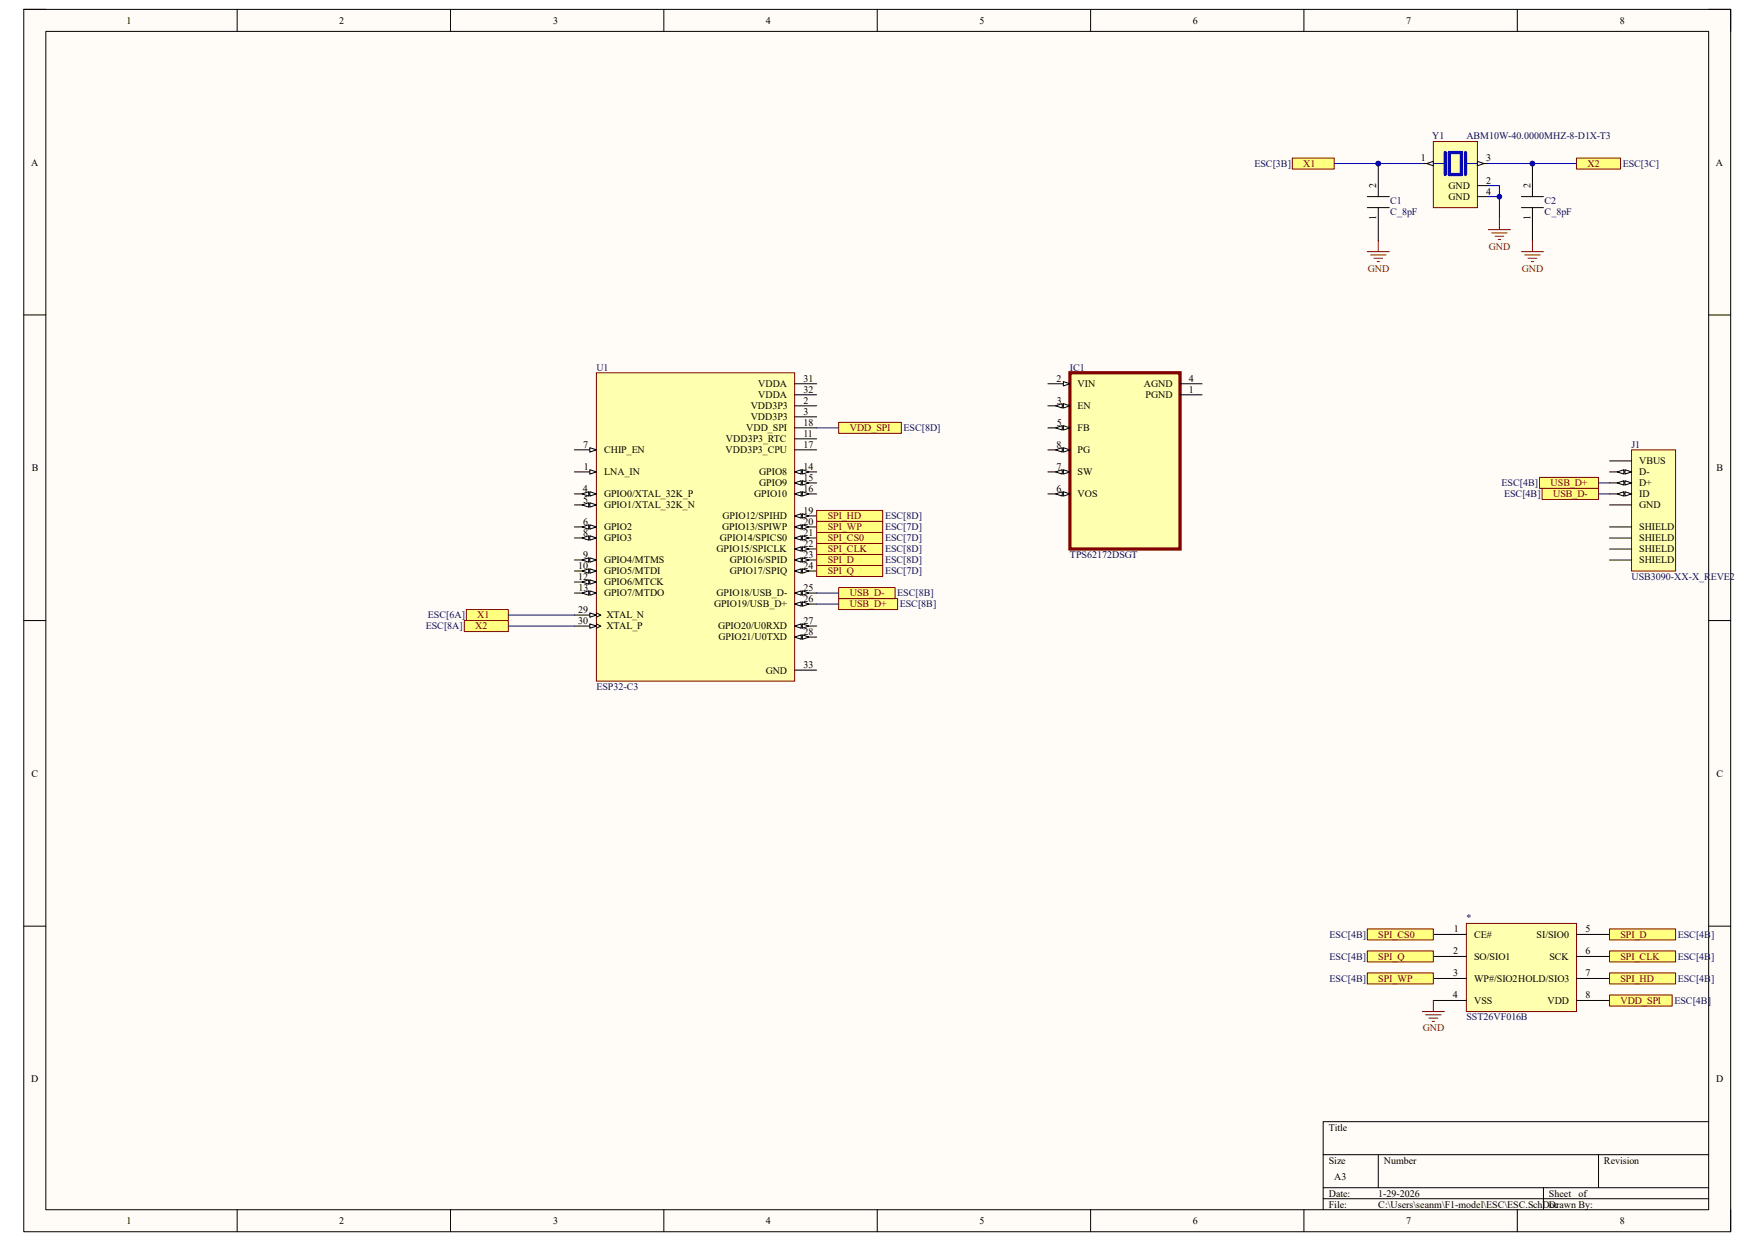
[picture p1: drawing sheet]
<svg xmlns="http://www.w3.org/2000/svg" width="297mm" height="210mm" viewBox="0 0 297 210" stroke-linecap="round" stroke-linejoin="round" font-family="sans-serif">
<path d="M4 1.6h288.9v206.8h-288.9z" fill-rule="evenodd" fill="#fffcf8"/>
<path d="M4 1.6h288.9v206.8h-288.9z" fill="none" stroke="#000" stroke-width=".17"/>
<path d="M7.8 5.3h281.4v199.4h-281.4z" fill-rule="evenodd" fill="#fffcf8"/>
<g fill="none" stroke="#000" stroke-width=".17">
<path d="M4 1.6h3.7M7.8 5.3h281.4v199.4h-281.4zM40.1 1.6v3.7M76.2 1.6v3.7M112.3 1.6v3.7M148.5 1.6v3.7M184.6 1.6v3.7M220.7 1.6v3.7M256.8 1.6v3.7M289.2 1.6h3.7v3.7M4 53.3h3.7M289.2 53.3h3.7"/>
<path d="M4 105h3.8M289.2 105h3.7M4 156.7h3.8M289.2 156.7h3.7M223.9 195.4h65.3M233.3 195.4v5.6M270.5 195.4v5.6M289.2 189.8h-65.3v14.9M40.1 204.7v3.7M76.2 204.7v3.7M112.4 204.7v3.7M148.5 204.7v3.7"/>
<path d="M184.6 204.7v3.7M220.7 204.7v3.7M223.9 201h65.3M223.9 202.9h65.3M256.8 204.7v3.7M261.2 201v3.7M292.9 204.7v3.7"/>
</g>
<path d="M100.9 63.1h33.6v52.2h-33.6z" fill-rule="evenodd" fill="#ffffb0"/>
<path d="M100.9 63.1h33.6v52.2h-33.6z" fill="none" stroke="#800000" stroke-width=".17"/>
<path d="M97.2 76.1h3.7" fill="none" stroke="#000" stroke-width=".17"/>
<path d="M99.8 75.8l1.1 .3-1.1 .4z" fill="#f8fcff"/>
<path d="M97.2 79.9h3.7M99.8 75.8l1.1 .3-1.1 .4z" fill="none" stroke="#000" stroke-width=".17"/>
<path d="M99.8 79.5l1.1 .4-1.1 .3z" fill="#f8fcff"/>
<path d="M99.8 79.5l1.1 .4-1.1 .3zM97.2 83.6h3.7" fill="none" stroke="#000" stroke-width=".17"/>
<path d="M99.8 83.2l1.1 .4-1.1 .4z" fill="#f8fcff"/>
<path d="M99.8 83.2l1.1 .4-1.1 .4z" fill="none" stroke="#000" stroke-width=".17"/>
<path d="M98.5 83.6l1.1-.4v.8z" fill="#f8fcff"/>
<path d="M97.2 85.4h3.7M98.5 83.6l1.1-.4v.8z" fill="none" stroke="#000" stroke-width=".17"/>
<path d="M99.8 85.1l1.1 .3-1.1 .4z" fill="#f8fcff"/>
<path d="M99.8 85.1l1.1 .3-1.1 .4z" fill="none" stroke="#000" stroke-width=".17"/>
<path d="M98.5 85.4l1.1-.3v.7z" fill="#f8fcff"/>
<path d="M97.2 89.2h3.7M98.5 85.4l1.1-.3v.7z" fill="none" stroke="#000" stroke-width=".17"/>
<path d="M99.8 88.8l1.1 .4-1.1 .4z" fill="#f8fcff"/>
<path d="M99.8 88.8l1.1 .4-1.1 .4z" fill="none" stroke="#000" stroke-width=".17"/>
<path d="M98.5 89.2l1.1-.4v.8z" fill="#f8fcff"/>
<path d="M97.2 91h3.7M98.5 89.2l1.1-.4v.8z" fill="none" stroke="#000" stroke-width=".17"/>
<path d="M99.8 90.7l1.1 .3-1.1 .4z" fill="#f8fcff"/>
<path d="M99.8 90.7l1.1 .3-1.1 .4z" fill="none" stroke="#000" stroke-width=".17"/>
<path d="M98.5 91l1.1-.3v.7z" fill="#f8fcff"/>
<path d="M97.2 94.8h3.7M98.5 91l1.1-.3v.7z" fill="none" stroke="#000" stroke-width=".17"/>
<path d="M99.8 94.4l1.1 .4-1.1 .3z" fill="#f8fcff"/>
<path d="M99.8 94.4l1.1 .4-1.1 .3z" fill="none" stroke="#000" stroke-width=".17"/>
<path d="M98.5 94.8l1.1-.4v.7z" fill="#f8fcff"/>
<path d="M97.2 96.6h3.7M98.5 94.8l1.1-.4v.7z" fill="none" stroke="#000" stroke-width=".17"/>
<path d="M99.8 96.3l1.1 .3-1.1 .4z" fill="#f8fcff"/>
<path d="M99.8 96.3l1.1 .3-1.1 .4z" fill="none" stroke="#000" stroke-width=".17"/>
<path d="M98.5 96.6l1.1-.3v.7z" fill="#f8fcff"/>
<path d="M97.2 98.5h3.7M98.5 96.6l1.1-.3v.7z" fill="none" stroke="#000" stroke-width=".17"/>
<path d="M99.8 98.1l1.1 .4-1.1 .4z" fill="#f8fcff"/>
<path d="M99.8 98.1l1.1 .4-1.1 .4z" fill="none" stroke="#000" stroke-width=".17"/>
<path d="M98.5 98.5l1.1-.4v.8z" fill="#f8fcff"/>
<path d="M98.5 98.5l1.1-.4v.8zM97.2 100.4h3.7" fill="none" stroke="#000" stroke-width=".17"/>
<path d="M99.8 100l1.1 .4-1.1 .3z" fill="#f8fcff"/>
<path d="M99.8 100l1.1 .4-1.1 .3z" fill="none" stroke="#000" stroke-width=".17"/>
<path d="M98.5 100.4l1.1-.4v.7z" fill="#f8fcff"/>
<path d="M97.2 104.1h3.7M98.5 100.4l1.1-.4v.7z" fill="none" stroke="#000" stroke-width=".17"/>
<path d="M99.8 103.7l1.1 .4-1.1 .4z" fill="#f8fcff"/>
<path d="M97.2 105.9h3.7M99.8 103.7l1.1 .4-1.1 .4zM100.9 103.7l.8 .4-.8 .4" fill="none" stroke="#000" stroke-width=".17"/>
<path d="M99.8 105.6l1.1 .3-1.1 .4z" fill="#f8fcff"/>
<path d="M134.5 64.9h3.7M134.5 66.8h3.7M134.5 68.7h3.7M134.5 70.5h3.7M134.5 72.4h3.7M134.5 74.3h3.7M134.5 76.1h3.7M134.5 79.9h3.7M99.8 105.6l1.1 .3-1.1 .4zM100.9 105.6l.8 .3-.8 .4" fill="none" stroke="#000" stroke-width=".17"/>
<path d="M134.5 79.9l1.1-.4v.7z" fill="#f8fcff"/>
<path d="M134.5 79.9l1.1-.4v.7z" fill="none" stroke="#000" stroke-width=".17"/>
<path d="M135.8 79.5l1.1 .4-1.1 .3z" fill="#f8fcff"/>
<path d="M135.8 79.5l1.1 .4-1.1 .3zM134.5 81.7h3.7" fill="none" stroke="#000" stroke-width=".17"/>
<path d="M134.5 81.7l1.1-.4v.8z" fill="#f8fcff"/>
<path d="M134.5 81.7l1.1-.4v.8z" fill="none" stroke="#000" stroke-width=".17"/>
<path d="M135.8 81.3l1.1 .4-1.1 .4z" fill="#f8fcff"/>
<path d="M134.5 83.6h3.7M135.8 81.3l1.1 .4-1.1 .4z" fill="none" stroke="#000" stroke-width=".17"/>
<path d="M134.5 83.6l1.1-.4v.8z" fill="#f8fcff"/>
<path d="M134.5 83.6l1.1-.4v.8z" fill="none" stroke="#000" stroke-width=".17"/>
<path d="M135.8 83.2l1.1 .4-1.1 .4z" fill="#f8fcff"/>
<path d="M134.5 87.3h3.7M135.8 83.2l1.1 .4-1.1 .4z" fill="none" stroke="#000" stroke-width=".17"/>
<path d="M134.5 87.3l1.1-.4v.8z" fill="#f8fcff"/>
<path d="M134.5 87.3l1.1-.4v.8z" fill="none" stroke="#000" stroke-width=".17"/>
<path d="M135.8 86.9l1.1 .4-1.1 .4z" fill="#f8fcff"/>
<path d="M134.5 89.2h3.7M135.8 86.9l1.1 .4-1.1 .4z" fill="none" stroke="#000" stroke-width=".17"/>
<path d="M134.5 89.2l1.1-.4v.8z" fill="#f8fcff"/>
<path d="M134.5 89.2l1.1-.4v.8z" fill="none" stroke="#000" stroke-width=".17"/>
<path d="M135.8 88.8l1.1 .4-1.1 .4z" fill="#f8fcff"/>
<path d="M134.5 91h3.7M135.8 88.8l1.1 .4-1.1 .4z" fill="none" stroke="#000" stroke-width=".17"/>
<path d="M134.5 91l1.1-.3v.7z" fill="#f8fcff"/>
<path d="M134.5 91l1.1-.3v.7z" fill="none" stroke="#000" stroke-width=".17"/>
<path d="M135.8 90.7l1.1 .3-1.1 .4z" fill="#f8fcff"/>
<path d="M134.5 92.9h3.7M135.8 90.7l1.1 .3-1.1 .4z" fill="none" stroke="#000" stroke-width=".17"/>
<path d="M134.5 92.9l1.1-.4v.8z" fill="#f8fcff"/>
<path d="M134.5 92.9l1.1-.4v.8z" fill="none" stroke="#000" stroke-width=".17"/>
<path d="M135.8 92.5l1.1 .4-1.1 .4z" fill="#f8fcff"/>
<path d="M134.5 94.8h3.7M135.8 92.5l1.1 .4-1.1 .4z" fill="none" stroke="#000" stroke-width=".17"/>
<path d="M134.5 94.8l1.1-.4v.7z" fill="#f8fcff"/>
<path d="M134.5 94.8l1.1-.4v.7z" fill="none" stroke="#000" stroke-width=".17"/>
<path d="M135.8 94.4l1.1 .4-1.1 .3z" fill="#f8fcff"/>
<path d="M134.5 96.6h3.7M135.8 94.4l1.1 .4-1.1 .3z" fill="none" stroke="#000" stroke-width=".17"/>
<path d="M134.5 96.6l1.1-.3v.7z" fill="#f8fcff"/>
<path d="M134.5 96.6l1.1-.3v.7z" fill="none" stroke="#000" stroke-width=".17"/>
<path d="M135.8 96.3l1.1 .3-1.1 .4z" fill="#f8fcff"/>
<path d="M135.8 96.3l1.1 .3-1.1 .4zM134.5 100.4h3.7" fill="none" stroke="#000" stroke-width=".17"/>
<path d="M134.5 100.4l1.1-.4v.7z" fill="#f8fcff"/>
<path d="M134.5 100.4l1.1-.4v.7z" fill="none" stroke="#000" stroke-width=".17"/>
<path d="M135.8 100l1.1 .4-1.1 .3z" fill="#f8fcff"/>
<path d="M135.8 100l1.1 .4-1.1 .3zM134.5 102.2h3.7" fill="none" stroke="#000" stroke-width=".17"/>
<path d="M134.5 102.2l1.1-.4v.8z" fill="#f8fcff"/>
<path d="M134.5 102.2l1.1-.4v.8z" fill="none" stroke="#000" stroke-width=".17"/>
<path d="M135.8 101.8l1.1 .4-1.1 .4z" fill="#f8fcff"/>
<path d="M134.5 105.9h3.7M135.8 101.8l1.1 .4-1.1 .4z" fill="none" stroke="#000" stroke-width=".17"/>
<path d="M134.5 105.9l1.1-.3v.7z" fill="#f8fcff"/>
<path d="M134.5 105.9l1.1-.3v.7z" fill="none" stroke="#000" stroke-width=".17"/>
<path d="M135.8 105.6l1.1 .3-1.1 .4z" fill="#f8fcff"/>
<path d="M134.5 107.8h3.7M135.8 105.6l1.1 .3-1.1 .4z" fill="none" stroke="#000" stroke-width=".17"/>
<path d="M134.5 107.8l1.1-.4v.8z" fill="#f8fcff"/>
<path d="M134.5 107.8l1.1-.4v.8z" fill="none" stroke="#000" stroke-width=".17"/>
<path d="M135.8 107.4l1.1 .4-1.1 .4z" fill="#f8fcff"/>
<path d="M134.5 113.4h3.7M135.8 107.4l1.1 .4-1.1 .4z" fill="none" stroke="#000" stroke-width=".17"/>
<path d="M181.1 63.1h18.6v29.8h-18.6z" fill-rule="evenodd" fill="#ffffb0"/>
<path d="M181.1 63.1h18.6v29.8h-18.6z" fill="none" stroke="#800000" stroke-width=".55"/>
<path d="M177.3 64.9h3.8" fill="none" stroke="#000" stroke-width=".17"/>
<path d="M180 64.6l1.1 .3-1.1 .4z" fill="#f8fcff"/>
<path d="M177.3 68.7h3.8M180 64.6l1.1 .3-1.1 .4z" fill="none" stroke="#000" stroke-width=".17"/>
<path d="M180 68.3l1.1 .4-1.1 .4z" fill="#f8fcff"/>
<path d="M180 68.3l1.1 .4-1.1 .4z" fill="none" stroke="#000" stroke-width=".17"/>
<path d="M178.6 68.7l1.2-.4v.8z" fill="#f8fcff"/>
<path d="M177.3 72.4h3.8M178.6 68.7l1.2-.4v.8z" fill="none" stroke="#000" stroke-width=".17"/>
<path d="M180 72l1.1 .4-1.1 .4z" fill="#f8fcff"/>
<path d="M180 72l1.1 .4-1.1 .4z" fill="none" stroke="#000" stroke-width=".17"/>
<path d="M178.6 72.4l1.2-.4v.8z" fill="#f8fcff"/>
<path d="M177.3 76.1h3.8M178.6 72.4l1.2-.4v.8z" fill="none" stroke="#000" stroke-width=".17"/>
<path d="M180 75.8l1.1 .3-1.1 .4z" fill="#f8fcff"/>
<path d="M180 75.8l1.1 .3-1.1 .4z" fill="none" stroke="#000" stroke-width=".17"/>
<path d="M178.6 76.1l1.2-.3v.7z" fill="#f8fcff"/>
<path d="M177.3 79.9h3.8M178.6 76.1l1.2-.3v.7z" fill="none" stroke="#000" stroke-width=".17"/>
<path d="M180 79.5l1.1 .4-1.1 .3z" fill="#f8fcff"/>
<path d="M180 79.5l1.1 .4-1.1 .3z" fill="none" stroke="#000" stroke-width=".17"/>
<path d="M178.6 79.9l1.2-.4v.7z" fill="#f8fcff"/>
<path d="M178.6 79.9l1.2-.4v.7zM177.3 83.6h3.8" fill="none" stroke="#000" stroke-width=".17"/>
<path d="M180 83.2l1.1 .4-1.1 .4z" fill="#f8fcff"/>
<path d="M180 83.2l1.1 .4-1.1 .4z" fill="none" stroke="#000" stroke-width=".17"/>
<path d="M178.6 83.6l1.2-.4v.8z" fill="#f8fcff"/>
<path d="M199.7 64.9h3.7M199.7 66.8h3.7M178.6 83.6l1.2-.4v.8z" fill="none" stroke="#000" stroke-width=".17"/>
<path d="M242.6 24h7.4v11.1h-7.4z" fill-rule="evenodd" fill="#ffffb0"/>
<path d="M242.6 24h7.4v11.1h-7.4z" fill="none" stroke="#800000" stroke-width=".17"/>
<path d="M244.6 25.8v3.7M245.3 25.8h2v3.7h-2zM248 25.8v3.7" fill="none" stroke="#00f" stroke-width=".55"/>
<path d="M242.6 27.7h1.8M248.2 27.7h1.8" fill="none" stroke="#00f" stroke-width=".17"/>
<path d="M240.7 27.7h1.9" fill="none" stroke="#000" stroke-width=".17"/>
<path d="M241.5 27.7l1.1-.4v.8z" fill="#f8fcff"/>
<path d="M241.5 27.7l1.1-.4v.8zM250 27.7h1.9" fill="none" stroke="#000" stroke-width=".17"/>
<path d="M250 27.3l1.1 .4-1.1 .4z" fill="#f8fcff"/>
<path d="M250 27.3l1.1 .4-1.1 .4zM250 31.4h1.9M250 33.3h1.9" fill="none" stroke="#000" stroke-width=".17"/>
<path d="M218.7 26.7h7.1v1.9h-7.1z" fill-rule="evenodd" fill="#ffff80"/>
<path d="M218.7 26.7h7.1v1.9h-7.1z" fill="none" stroke="#800000" stroke-width=".17"/>
<path d="M266.8 26.7h7.5v1.9h-7.5z" fill-rule="evenodd" fill="#ffff80"/>
<path d="M266.8 26.7h7.5v1.9h-7.5z" fill="none" stroke="#800000" stroke-width=".17"/>
<path d="M78.9 103.2h7.1v1.8h-7.1z" fill-rule="evenodd" fill="#ffff80"/>
<path d="M78.9 103.2h7.1v1.8h-7.1z" fill="none" stroke="#800000" stroke-width=".17"/>
<path d="M78.6 105h7.4v1.9h-7.4z" fill-rule="evenodd" fill="#ffff80"/>
<path d="M78.6 105h7.4v1.9h-7.4z" fill="none" stroke="#800000" stroke-width=".17"/>
<circle cx="233.3" cy="27.7" r=".37" fill="#000080"/>
<circle cx="233.3" cy="27.7" r=".37" fill="none" stroke="#000080" stroke-width=".17"/>
<path d="M231.4 35.1h3.7M231.4 33.3h3.7M233.3 27.7v5.6" fill="none" stroke="#000" stroke-width=".17"/>
<circle cx="233.3" cy="27.7" r=".37" fill="#000080"/>
<circle cx="233.3" cy="27.7" r=".37" fill="none" stroke="#000080" stroke-width=".17"/>
<path d="M233.3 35.1v5.6" fill="none" stroke="#000" stroke-width=".17"/>
<circle cx="259.3" cy="27.7" r=".37" fill="#000080"/>
<circle cx="259.3" cy="27.7" r=".37" fill="none" stroke="#000080" stroke-width=".17"/>
<path d="M257.5 35.1h3.7M257.5 33.3h3.7M259.3 27.7v5.6" fill="none" stroke="#000" stroke-width=".17"/>
<circle cx="259.3" cy="27.7" r=".37" fill="#000080"/>
<circle cx="259.3" cy="27.7" r=".37" fill="none" stroke="#000080" stroke-width=".17"/>
<path d="M259.3 35.1v5.6" fill="none" stroke="#000" stroke-width=".17"/>
<g fill="none" stroke="#800000" stroke-width=".17">
<path d="M251.9 38.9h3.7M252.5 39.4h2.6M253 40h1.5M253.8 37v1.9M231.4 42.6h3.7M232 43.1h2.6M232.5 43.7h1.5M233.1 44.3h.3M233.3 40.7v1.9M253.6 40.5h.3M257.5 42.6h3.7M258 43.1h2.7"/>
<path d="M258.6 43.7h1.5M259.2 44.3h.3M259.3 40.7v1.9"/>
</g>
<path d="M248.2 156.3h18.6v14.9h-18.6z" fill-rule="evenodd" fill="#ffffb0"/>
<path d="M248.2 156.3h18.6v14.9h-18.6z" fill="none" stroke="#800000" stroke-width=".17"/>
<path d="M242.6 158.1h5.6M266.8 158.1h5.6M242.6 161.9h5.6M242.6 165.6h5.6M242.6 169.3h5.6M266.8 161.9h5.6M266.8 165.6h5.6M266.8 169.3h5.6" fill="none" stroke="#000" stroke-width=".17"/>
<path d="M272.4 168.4h10.6v1.9h-10.6z" fill-rule="evenodd" fill="#ffff80"/>
<path d="M240.7 171.2h3.7M241.3 171.7h2.6M241.8 172.3h1.5M242.4 172.9h.4M242.6 169.3v1.9M272.4 168.4h10.6v1.9h-10.6z" fill="none" stroke="#800000" stroke-width=".17"/>
<path d="M141.9 71.5h10.6v1.8h-10.6z" fill-rule="evenodd" fill="#ffff80"/>
<path d="M141.9 71.5h10.6v1.8h-10.6z" fill="none" stroke="#800000" stroke-width=".17"/>
<path d="M138.2 90.1h11.2v1.9h-11.2z" fill-rule="evenodd" fill="#ffff80"/>
<path d="M138.2 90.1h11.2v1.9h-11.2z" fill="none" stroke="#800000" stroke-width=".17"/>
<path d="M138.2 92h11.2v1.8h-11.2z" fill-rule="evenodd" fill="#ffff80"/>
<path d="M138.2 92h11.2v1.8h-11.2z" fill="none" stroke="#800000" stroke-width=".17"/>
<path d="M138.2 93.8h11.2v1.9h-11.2z" fill-rule="evenodd" fill="#ffff80"/>
<path d="M138.2 93.8h11.2v1.9h-11.2z" fill="none" stroke="#800000" stroke-width=".17"/>
<path d="M138.2 95.7h11.2v1.9h-11.2z" fill-rule="evenodd" fill="#ffff80"/>
<path d="M138.2 95.7h11.2v1.9h-11.2z" fill="none" stroke="#800000" stroke-width=".17"/>
<path d="M138.2 86.4h11.2v1.8h-11.2z" fill-rule="evenodd" fill="#ffff80"/>
<path d="M138.2 86.4h11.2v1.8h-11.2z" fill="none" stroke="#800000" stroke-width=".17"/>
<path d="M138.2 88.2h11.2v1.9h-11.2z" fill-rule="evenodd" fill="#ffff80"/>
<path d="M138.2 88.2h11.2v1.9h-11.2z" fill="none" stroke="#800000" stroke-width=".17"/>
<path d="M231.4 157.2h11.2v1.9h-11.2z" fill-rule="evenodd" fill="#ffff80"/>
<path d="M231.4 157.2h11.2v1.9h-11.2z" fill="none" stroke="#800000" stroke-width=".17"/>
<path d="M272.4 160.9h11.2v1.9h-11.2z" fill-rule="evenodd" fill="#ffff80"/>
<path d="M272.4 160.9h11.2v1.9h-11.2z" fill="none" stroke="#800000" stroke-width=".17"/>
<path d="M272.4 157.2h11.2v1.9h-11.2z" fill-rule="evenodd" fill="#ffff80"/>
<path d="M272.4 157.2h11.2v1.9h-11.2z" fill="none" stroke="#800000" stroke-width=".17"/>
<path d="M231.4 160.9h11.2v1.9h-11.2z" fill-rule="evenodd" fill="#ffff80"/>
<path d="M231.4 160.9h11.2v1.9h-11.2z" fill="none" stroke="#800000" stroke-width=".17"/>
<path d="M272.4 164.7h11.2v1.8h-11.2z" fill-rule="evenodd" fill="#ffff80"/>
<path d="M272.4 164.7h11.2v1.8h-11.2z" fill="none" stroke="#800000" stroke-width=".17"/>
<path d="M231.4 164.7h11.2v1.8h-11.2z" fill-rule="evenodd" fill="#ffff80"/>
<path d="M231.4 164.7h11.2v1.8h-11.2z" fill="none" stroke="#800000" stroke-width=".17"/>
<path d="M276.1 76.1h7.5v20.5h-7.5z" fill-rule="evenodd" fill="#ffffb0"/>
<path d="M276.1 76.1h7.5v20.5h-7.5z" fill="none" stroke="#800000" stroke-width=".17"/>
<path d="M272.4 78h3.7M272.4 79.9h3.7" fill="none" stroke="#000" stroke-width=".17"/>
<path d="M275 79.5l1.1 .4-1.1 .3z" fill="#f8fcff"/>
<path d="M275 79.5l1.1 .4-1.1 .3z" fill="none" stroke="#000" stroke-width=".17"/>
<path d="M273.7 79.9l1.1-.4v.7z" fill="#f8fcff"/>
<path d="M273.7 79.9l1.1-.4v.7zM272.4 81.7h3.7" fill="none" stroke="#000" stroke-width=".17"/>
<path d="M275 81.4l1.1 .3-1.1 .4z" fill="#f8fcff"/>
<path d="M275 81.4l1.1 .3-1.1 .4z" fill="none" stroke="#000" stroke-width=".17"/>
<path d="M273.7 81.7l1.1-.3v.7z" fill="#f8fcff"/>
<path d="M272.4 83.6h3.7M273.7 81.7l1.1-.3v.7z" fill="none" stroke="#000" stroke-width=".17"/>
<path d="M275 83.2l1.1 .4-1.1 .4z" fill="#f8fcff"/>
<path d="M275 83.2l1.1 .4-1.1 .4z" fill="none" stroke="#000" stroke-width=".17"/>
<path d="M273.7 83.6l1.1-.4v.8z" fill="#f8fcff"/>
<path d="M272.4 85.4h3.7M272.4 89.2h3.7M272.4 91h3.7M272.4 92.9h3.7M272.4 94.8h3.7M273.7 83.6l1.1-.4v.8z" fill="none" stroke="#000" stroke-width=".17"/>
<path d="M260.6 80.8h9.9v1.9h-9.9z" fill-rule="evenodd" fill="#ffff80"/>
<path d="M260.6 80.8h9.9v1.9h-9.9z" fill="none" stroke="#800000" stroke-width=".17"/>
<path d="M261 82.7h9.5v1.8h-9.5z" fill-rule="evenodd" fill="#ffff80"/>
<path d="M261 82.7h9.5v1.8h-9.5z" fill="none" stroke="#800000" stroke-width=".17"/>
<path d="M141.9 101.3h10v1.9h-10z" fill-rule="evenodd" fill="#ffff80"/>
<path d="M141.9 101.3h10v1.9h-10z" fill="none" stroke="#800000" stroke-width=".17"/>
<path d="M141.9 99.4h9.6v1.9h-9.6z" fill-rule="evenodd" fill="#ffff80"/>
<path d="M141.9 99.4h9.6v1.9h-9.6z" fill="none" stroke="#800000" stroke-width=".17"/>
<path d="M225.8 27.7h14.9" fill="none" stroke="#000080" stroke-width=".17"/>
<circle cx="233.3" cy="27.7" r=".37" fill="#000080"/>
<g fill="none" stroke="#000080" stroke-width=".17">
<path d="M251.9 27.7h14.9"/>
<circle cx="233.3" cy="27.7" r=".37"/>
</g>
<circle cx="259.3" cy="27.7" r=".37" fill="#000080"/>
<g fill="none" stroke="#000080" stroke-width=".17">
<path d="M251.9 33.3h1.9M86 104.1h11.2M86 105.9h11.2"/>
<circle cx="259.3" cy="27.7" r=".37"/>
</g>
<circle cx="253.8" cy="33.3" r=".37" fill="#000080"/>
<g fill="none" stroke="#000080" stroke-width=".17">
<path d="M251.9 31.4h1.9v5.6"/>
<circle cx="253.8" cy="33.3" r=".37"/>
</g>
<circle cx="253.8" cy="33.3" r=".37" fill="#000080"/>
<g fill="none" stroke="#000080" stroke-width=".17">
<path d="M138.2 72.4h3.7M270.5 83.6h1.9M270.5 81.7h1.9M138.2 100.4h3.7M138.2 102.2h3.7"/>
<circle cx="253.8" cy="33.3" r=".37"/>
</g>
<g font-size="1.7">
<text x="21.4" y="4">1</text>
<text x="57.4" y="4">2</text>
<text x="93.6" y="4">3</text>
<text x="129.6" y="4">4</text>
<text x="165.8" y="4">5</text>
<text x="201.8" y="4">6</text>
<text x="238" y="4">7</text>
<text x="274.1" y="4">8</text>
<text x="5.3" y="28">A</text>
<text x="240.5" y="27.3">1</text>
<text x="251.5" y="27.3">3</text>
<text x="290.4" y="28">A</text>
<text x="232.9" y="31.8" transform="rotate(-90 232.9 31.8)">2</text>
<text x="245.2" y="32">GND</text>
<text x="245.2" y="33.9">GND</text>
<text x="251.5" y="31.1">2</text>
<text x="251.5" y="32.9">4</text>
<text x="259" y="31.8" transform="rotate(-90 259 31.8)">2</text>
<text x="232.9" y="37.3" transform="rotate(-90 232.9 37.3)">1</text>
<text x="259" y="37.3" transform="rotate(-90 259 37.3)">1</text>
<text x="128.3" y="65.5">VDDA</text>
<text x="136" y="64.6">31</text>
<text x="178.8" y="64.6">2</text>
<text x="182.4" y="65.5">VIN</text>
<text x="193.6" y="65.5">AGND</text>
<text x="201.2" y="64.6">4</text>
<text x="127" y="69.3">VDD3P3</text>
<text x="127" y="71.1">VDD3P3</text>
<text x="128.3" y="67.4">VDDA</text>
<text x="136" y="66.5">32</text>
<text x="136" y="68.3">2</text>
<text x="136" y="70.2">3</text>
<text x="178.9" y="68.3">3</text>
<text x="182.4" y="69.3">EN</text>
<text x="193.9" y="67.4">PGND</text>
<text x="201.2" y="66.5">1</text>
<text x="98.7" y="75.8">7</text>
<text x="102.2" y="76.7">CHIP_EN</text>
<text x="122.8" y="76.7">VDD3P3_CPU</text>
<text x="122.9" y="74.8">VDD3P3_RTC</text>
<text x="126.3" y="73">VDD_SPI</text>
<text x="136" y="72.1">18</text>
<text x="136" y="73.9">11</text>
<text x="136" y="75.8">17</text>
<text x="178.8" y="75.8">8</text>
<text x="178.9" y="72.1">5</text>
<text x="182.4" y="73">FB</text>
<text x="182.4" y="76.7">PG</text>
<text x="5.4" y="79.8">B</text>
<text x="98.6" y="83.2">4</text>
<text x="98.8" y="79.5">1</text>
<text x="102.2" y="80.4">LNA_IN</text>
<text x="128.5" y="80.4">GPIO8</text>
<text x="128.5" y="82.3">GPIO9</text>
<text x="136" y="79.5">14</text>
<text x="136" y="81.4">15</text>
<text x="136" y="83.2">16</text>
<text x="178.8" y="79.5">7</text>
<text x="178.8" y="83.2">6</text>
<text x="182.4" y="80.4">SW</text>
<text x="277.4" y="78.6">VBUS</text>
<text x="277.4" y="80.4">D-</text>
<text x="277.4" y="82.3">D+</text>
<text x="290.5" y="79.8">B</text>
<text x="98.7" y="88.8">6</text>
<text x="98.7" y="85.1">5</text>
<text x="102.2" y="84.2">GPIO0/XTAL_32K_P</text>
<text x="102.2" y="86">GPIO1/XTAL_32K_N</text>
<text x="102.2" y="89.7">GPIO2</text>
<text x="122.2" y="89.7">GPIO13/SPIWP</text>
<text x="122.3" y="87.9">GPIO12/SPIHD</text>
<text x="127.6" y="84.2">GPIO10</text>
<text x="136" y="87">19</text>
<text x="136" y="88.8">20</text>
<text x="182.4" y="84.2">VOS</text>
<text x="277.4" y="84.2">ID</text>
<text x="277.4" y="86">GND</text>
<text x="277.4" y="89.7">SHIELD</text>
<text x="98.7" y="90.7">8</text>
<text x="98.7" y="94.4">9</text>
<text x="102.2" y="91.6">GPIO3</text>
<text x="102.2" y="95.3">GPIO4/MTMS</text>
<text x="121.3" y="93.5">GPIO15/SPICLK</text>
<text x="121.8" y="91.6">GPIO14/SPICS0</text>
<text x="123.5" y="95.3">GPIO16/SPID</text>
<text x="136" y="90.7">21</text>
<text x="136" y="92.5">22</text>
<text x="136" y="94.4">23</text>
<text x="277.4" y="91.6">SHIELD</text>
<text x="277.4" y="93.5">SHIELD</text>
<text x="277.4" y="95.3">SHIELD</text>
<text x="97.8" y="96.3">10</text>
<text x="97.8" y="98.1">12</text>
<text x="97.9" y="100">13</text>
<text x="102.2" y="97.2">GPIO5/MTDI</text>
<text x="102.2" y="99.1">GPIO6/MTCK</text>
<text x="102.2" y="100.9">GPIO7/MTDO</text>
<text x="121.3" y="100.9">GPIO18/USB_D-</text>
<text x="123.5" y="97.2">GPIO17/SPIQ</text>
<text x="136" y="96.3">24</text>
<text x="136" y="100">25</text>
<text x="136" y="101.9">26</text>
<text x="97.8" y="103.7">29</text>
<text x="97.8" y="105.6">30</text>
<text x="102.6" y="104.6">XTAL_N</text>
<text x="102.6" y="106.5">XTAL_P</text>
<text x="120.9" y="102.8">GPIO19/USB_D+</text>
<text x="121.5" y="106.5">GPIO20/U0RXD</text>
<text x="136" y="105.6">27</text>
<text x="136" y="107.4">28</text>
<text x="121.6" y="108.4">GPIO21/U0TXD</text>
<text x="136" y="113.1">33</text>
<text x="129.6" y="114">GND</text>
<text x="5.3" y="131.4">C</text>
<text x="290.5" y="131.4">C</text>
<text x="245.9" y="161.5">2</text>
<text x="246" y="157.8">1</text>
<text x="249.5" y="158.7">CE#</text>
<text x="260.1" y="158.7">SI/SIO0</text>
<text x="268.3" y="157.8">5</text>
<text x="268.3" y="161.5">6</text>
<text x="246" y="165.2">3</text>
<text x="249.5" y="162.4">SO/SIO1</text>
<text x="249.5" y="166.2">WP#/SIO2HOLD/SIO3</text>
<text x="262.2" y="162.4">SCK</text>
<text x="268.3" y="165.2">7</text>
<text x="245.9" y="169">4</text>
<text x="249.5" y="169.9">VSS</text>
<text x="261.9" y="169.9">VDD</text>
<text x="268.3" y="169">8</text>
<text x="5.3" y="183.2">D</text>
<text x="290.4" y="183.2">D</text>
<text x="224.9" y="191.3">Title</text>
<text x="224.9" y="196.9">Size</text>
<text x="234.2" y="196.9">Number</text>
<text x="271.4" y="196.9">Revision</text>
<text x="224.9" y="202.5">Date:</text>
<text x="225.8" y="199.7">A3</text>
<text x="233.3" y="202.5">1-29-2026</text>
<text x="262.1" y="202.5">Sheet</text>
<text x="267.2" y="202.5">of</text>
<text x="21.4" y="207.2">1</text>
<text x="57.4" y="207.2">2</text>
<text x="93.6" y="207.2">3</text>
<text x="129.6" y="207.2">4</text>
<text x="165.8" y="207.2">5</text>
<text x="201.8" y="207.2">6</text>
<text x="224.9" y="204.4">File:</text>
<text x="233.3" y="204.4">C:\Users\seanm\F1-model\ESC\ESC.SchDoc</text>
<text x="238" y="207.2">7</text>
<text x="262.1" y="204.4">Drawn By:</text>
<text x="274.1" y="207.2">8</text>
</g>
<g font-size="1.7" fill="#000080">
<text x="242.4" y="23.6">Y1</text>
<text x="248.2" y="23.6">ABM10W-40.0000MHZ-8-D1X-T3</text>
<text x="212.3" y="28.2">ESC[3B]</text>
<text x="274.6" y="28.2">ESC[3C]</text>
<text x="235.3" y="34.6">C1</text>
<text x="261.4" y="34.6">C2</text>
<text x="235.3" y="36.4">C_8pF</text>
<text x="261.4" y="36.4">C_8pF</text>
<text x="100.9" y="62.7">U1</text>
<text x="181.1" y="62.7">IC1</text>
<text x="152.9" y="73">ESC[8D]</text>
<text x="276.1" y="75.8">J1</text>
<text x="254.1" y="82.3">ESC[4B]</text>
<text x="149.8" y="87.9">ESC[8D]</text>
<text x="149.8" y="89.7">ESC[7D]</text>
<text x="254.6" y="84.2">ESC[4B]</text>
<text x="149.8" y="91.6">ESC[7D]</text>
<text x="149.8" y="93.5">ESC[8D]</text>
<text x="149.8" y="95.3">ESC[8D]</text>
<text x="181.1" y="94.4">TPS62172DSGT</text>
<text x="149.8" y="97.2">ESC[7D]</text>
<text x="151.8" y="100.9">ESC[8B]</text>
<text x="276.1" y="98.1">USB3090-XX-X_REVE2</text>
<text x="72.1" y="106.5">ESC[8A]</text>
<text x="72.4" y="104.6">ESC[6A]</text>
<text x="152.3" y="102.8">ESC[8B]</text>
<text x="100.9" y="116.8">ESP32-C3</text>
<text x="248.2" y="155.9">*</text>
<text x="225" y="158.7">ESC[4B]</text>
<text x="283.9" y="158.7">ESC[4B]</text>
<text x="225" y="162.4">ESC[4B]</text>
<text x="225" y="166.2">ESC[4B]</text>
<text x="283.9" y="162.4">ESC[4B]</text>
<text x="283.9" y="166.2">ESC[4B]</text>
<text x="248.2" y="172.7">SST26VF016B</text>
<text x="283.4" y="169.9">ESC[4B]</text>
</g>
<g font-size="1.7" fill="#800000">
<text x="220.6" y="28.2">X1</text>
<text x="268.6" y="28.2">X2</text>
<text x="231.5" y="46">GND</text>
<text x="252" y="42.2">GND</text>
<text x="257.6" y="46">GND</text>
<text x="143.8" y="73">VDD_SPI</text>
<text x="262.4" y="82.3">USB_D+</text>
<text x="140.1" y="87.9">SPI_HD</text>
<text x="140.1" y="89.7">SPI_WP</text>
<text x="262.8" y="84.2">USB_D-</text>
<text x="140.1" y="91.6">SPI_CS0</text>
<text x="140.1" y="93.5">SPI_CLK</text>
<text x="140.1" y="95.3">SPI_D</text>
<text x="140.1" y="97.2">SPI_Q</text>
<text x="143.8" y="100.9">USB_D-</text>
<text x="80.4" y="106.5">X2</text>
<text x="80.8" y="104.6">X1</text>
<text x="143.8" y="102.8">USB_D+</text>
<text x="233.3" y="158.7">SPI_CS0</text>
<text x="274.2" y="158.7">SPI_D</text>
<text x="233.3" y="162.4">SPI_Q</text>
<text x="233.3" y="166.2">SPI_WP</text>
<text x="274.2" y="162.4">SPI_CLK</text>
<text x="274.2" y="166.2">SPI_HD</text>
<text x="274.2" y="169.9">VDD_SPI</text>
<text x="240.8" y="174.5">GND</text>
</g>
</svg>
